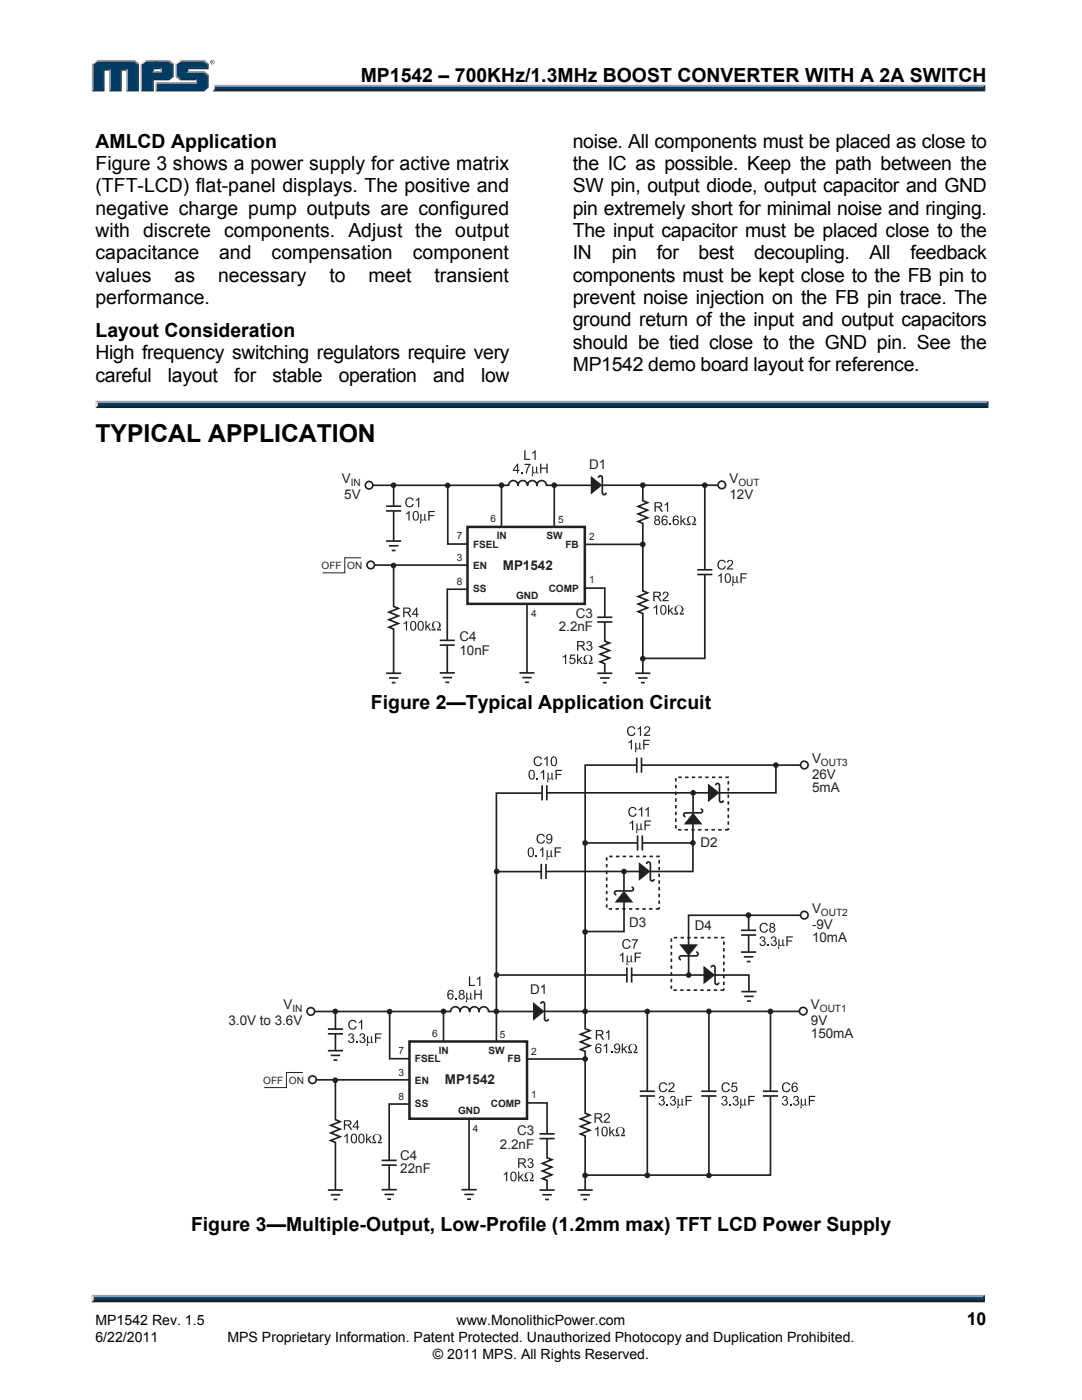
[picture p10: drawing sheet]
<svg xmlns="http://www.w3.org/2000/svg" width="216mm" height="279mm" viewBox="0 0 216 279" stroke-linecap="round" stroke-linejoin="round" font-family="sans-serif">
<path d="M42.7 16.9h153.9l-.4 .7h-153.4z" fill="#94a0b9"/>
<path d="M42.8 17.6h153.4l.4 .6h-154.3l.4-.2z" fill="#231f20"/>
<path d="M196.2 17.3l.4-.4v1.3l-.4-.4z" fill="#001339"/>
<path d="M42.9 17.3h153.3v.5h-153.4z" fill="#003b63"/>
<path d="M42.7 16.9l.2 .5a.79 .79 0 0 1-.6 .8h.1a1.24 1.24 0 0 0 .3-1.3z" fill="#dcddde"/>
<path d="M30.4 14.4l.3-.2h1.3l.3 .2z" fill="#94a0b9"/>
<g fill="#003b63">
<path d="M18.6 12.8l.8-.6h7.2l.8 .6v5.2h-2v-4.2h-1.4v4.2h-2v-4.2h-1.4v4.2h-2z"/>
<path d="M28.3 12.8l.8-.6h2.2v1.4h-.9v.8h1.9v-.8h-1.3v-1.4h2.6l.8 .6v2.3l-.8 .7h-3.2v2.2h-2.1z"/>
<path d="M31.3 16.6h8v-.8h-3.2l-.9-.7v-2.3l.9-.6h4.4l.9 .6v.8h-4.1v.8h3.2l.9 .7v2.2l-.9 .7h-9.2z"/>
</g>
<path d="M35.9 12.1h4.8" fill="none" stroke="#94a0b9" stroke-width=".27"/>
<path d="M35 12.7l.9-.7 .2 .2-.8 .6z" fill="#dcddde"/>
<path d="M35.1 12.7v2.6" fill="none" stroke="#94a0b9" stroke-width=".27"/>
<path d="M35 15.3l.3-.2 .8 .7-.2 .2z" fill="#547194"/>
<path d="M35.9 15.9h3.4" fill="none" stroke="#001339" stroke-width=".27"/>
<g fill="#94a0b9">
<path d="M31 16.4h8.1v-.4l.2-.2v.8h-8z"/>
<path d="M31 16.4l.3 .2v1.4l-.3 .2z"/>
</g>
<path d="M37.3 13.6h4.1v-.8l.2-.1v1.1h-4v.4l-.3 .2z" fill="#001339"/>
<path d="M37.3 14.3h3.4" fill="none" stroke="#94a0b9" stroke-width=".27"/>
<path d="M40.7 14.2l.9 .7-.2 .2-.9-.7z" fill="#547194"/>
<g fill="#001339">
<path d="M31 18.2l.3-.2h9.2l.9-.7v-2.2l.2-.2v2.5l-.9 .8z"/>
<path d="M30.4 15.8h3.2l.8-.7v-2.3l.2-.1v2.6l-.9 .7h-3v2.2h-2.6l.2-.2h2.1z"/>
</g>
<path d="M33.7 12l.9 .7-.2 .1-.8-.6z" fill="#547194"/>
<path d="M29 12.1h4.7" fill="none" stroke="#94a0b9" stroke-width=".27"/>
<path d="M28.1 12.7l.9-.7 .1 .2-.8 .6z" fill="#dcddde"/>
<path d="M28.2 12.7v5.5" fill="none" stroke="#94a0b9" stroke-width=".27"/>
<path d="M32 13.8l.3-.2v.8l-.3-.2z" fill="#94a0b9"/>
<g fill="#001339">
<path d="M30.4 13.6h1.9l-.3 .2h-1.3v.4l-.3 .2z"/>
<path d="M27.4 12.8l.3-.1v5.5h-2.5l.2-.2h2z"/>
</g>
<path d="M26.8 12l.9 .7-.3 .1-.8-.6z" fill="#547194"/>
<path d="M19.2 12.1h7.6" fill="none" stroke="#94a0b9" stroke-width=".27"/>
<path d="M18.3 12.7l.9-.7 .2 .2-.8 .6z" fill="#dcddde"/>
<path d="M18.5 12.7v5.5" fill="none" stroke="#94a0b9" stroke-width=".27"/>
<path d="M20.6 13.8h1.4l-.2 .3h-.9v4.1h-2.6l.3-.2h2z" fill="#001339"/>
<path d="M21.9 13.8v4.4" fill="none" stroke="#94a0b9" stroke-width=".27"/>
<path d="M24 13.8h1.4l-.2 .3h-.9v4.1h-2.5l.2-.2h2z" fill="#001339"/>
<path d="M25.3 13.8v4.4" fill="none" stroke="#94a0b9" stroke-width=".27"/>
<path d="M40.7 12l.9 .7-.2 .1-.9-.6z" fill="#547194"/>
<g fill="#231f20">
<path d="M18.7 259.2h177.4l.4 .7h-178.3z"/>
<path d="M41.9 12.4a.45 .45 0 0 1 .9 0 .45 .45 0 0 1-.9 0zM42 12.4a.37 .37 0 0 0 .7 0 .37 .37 0 0 0-.7 0zM42.2 12.2h.3l.1 .5-.3-.3-.1 .3zM42.3 12.2v.2h.1z"/>
</g>
<path d="M18.3 258.4h178.2l-.4 .8h-177.4z" fill="#94a0b9"/>
<path d="M196.5 258.4v1.5l-.4-.4v-.6z" fill="#001339"/>
<path d="M18.7 258.9h177.4v.6h-177.4z" fill="#003b63"/>
<path d="M18.2 258.4l.5 .5v.5l-.5 .5z" fill="#dcddde"/>
<path d="M19.5 80.7h177.3l.4 .7h-178.1z" fill="#231f20"/>
<path d="M19.1 80h178.1l-.4 .7h-177.3z" fill="#94a0b9"/>
<path d="M197.2 80v1.4l-.4-.4v-.6z" fill="#001339"/>
<path d="M19.5 80.4h177.3v.6h-177.3z" fill="#003b63"/>
<path d="M19 80l.5 .4v.6l-.5 .4z" fill="#dcddde"/>
<g fill="#231f20" stroke="#231f20" stroke-width=".33">
<path d="M87.7 134.3h3.1z"/>
<path d="M87.7 127.8h3.1z"/>
</g>
<path d="M74.4 96.9h27.1a.95 .95 0 0 1 .9-1 .95 .95 0 0 1 1 1 .94 .94 0 0 1 .9-1 .94 .94 0 0 1 1 1 .94 .94 0 0 1 .9-1 .94 .94 0 0 1 .9 1 .94 .94 0 0 1 1-1 .94 .94 0 0 1 .9 1h9.1M93.3 117.6h-4.1v10.2M87.7 128.7h3.1M88.3 135.2h1.9M88.9 136.2h.7M89.2 128.7v5.6" fill="none" stroke="#231f20" stroke-width=".33"/>
<g fill="#231f20">
<circle cx="100.1" cy="96.8" r=".56"/>
<circle cx="78.5" cy="96.8" r=".56"/>
<circle cx="78.5" cy="112.9" r=".56"/>
<circle cx="110.6" cy="96.8" r=".56"/>
<circle cx="128.3" cy="96.8" r=".56"/>
<circle cx="140.6" cy="96.8" r=".56"/>
<circle cx="128.3" cy="131.4" r=".56"/>
<circle cx="128.3" cy="108.6" r=".56"/>
</g>
<g fill="#231f20" stroke="#231f20" stroke-width=".33">
<path d="M126.8 134.4h3z"/>
<path d="M77 101h3.1z"/>
<path d="M77 108h3.1z"/>
<path d="M139.1 113.7h3z"/>
<path d="M110.6 96.8v8.4z"/>
<path d="M118 95.3l1.9 1.5-1.9 1.5z"/>
<path d="M103.6 134.3h3.1z"/>
</g>
<g fill="none" stroke="#231f20" stroke-width=".33">
<path d="M78.5 96.8v4.2M100.1 96.8v8.4M119.4 95.3a.38 .38 0 0 1 .4-.3 .38 .38 0 0 1 .4 .3v3a.38 .38 0 0 0 .4 .4 .38 .38 0 0 0 .3-.4M120.2 96.8h23.1M128.3 96.8v3.1l.9 .4-1.9 .8 1.9 .7-1.9 .8 1.9 .7-1.9 .8 1 .3v13.5l.9 .4-1.9 .8 1.9 .7-1.9 .8 1.9 .7-1.9 .8 1 .3v12M140.6 96.8v16.9M74.6 112.8h18.7M77 102h3.1M77.6 108.9h1.9M78.2 109.9h.7M78.5 102v6M116.8 108.6h11.4"/>
<path d="M139.1 114.7h3M140.6 114.7v16.7h-12.3M104.2 135.2h1.9M104.8 136.2h.7M105.2 120.4v13.9M127.3 135.3h1.9M127.9 136.2h.7"/>
<circle cx="73.6" cy="96.8" r=".75"/>
<circle cx="144" cy="96.8" r=".75"/>
<circle cx="74" cy="112.8" r=".75"/>
</g>
<path d="M93.3 105.2h23.4v15.3h-23.4z" fill="none" stroke="#231f20" stroke-width=".5"/>
<path d="M72.1 111.3h-3.3v3h-4.4" fill="none" stroke="#231f20" stroke-width=".2"/>
<circle cx="89.3" cy="96.9" r=".56" fill="#231f20"/>
<path d="M89.3 96.9v11.7h4M116.5 117.4h4.2v5.8M119.2 124.1h3M119.7 135.3h1.9M120.3 136.2h.8M120.7 124.2v3.7l.9 .4-1.9 .8 1.9 .7-1.9 .8 1.9 .7-1.9 .8 1 .4v1.9" fill="none" stroke="#231f20" stroke-width=".33"/>
<g fill="#231f20" stroke="#231f20" stroke-width=".33">
<path d="M119.2 134.4h3z"/>
<path d="M119.2 123.2h3z"/>
</g>
<g fill="#231f20">
<path d="M104.6 89.9h.3v1.7h.9v.2h-1.2z"/>
<path d="M106.2 90.3l.7-.4v1.9h-.2v-1.5l-.5 .3z"/>
<path d="M104 94.2h.3v.3h-.3z"/>
<path d="M104.7 92.6h1.2l-.6 1.1-.1 .8h-.3l.1-.6 .6-1.1h-.9z"/>
<path d="M106.2 93.1h.2v.9l.1 .3 .5-.2v-1h.2v1.1l.1 .2 .2-.2-.3 .3-.2-.3-.3 .3-.4-.1 .1 .4-.2 .3-.1-.3z"/>
<path d="M107.8 92.5h.2v.8h1v-.8h.3v2h-.3v-.9h-1v.9h-.2z"/>
<path d="M103.2 92.5h.2v1.3h.3v.2h-.3v.5h-.2v-.5h-.9v-.2zM103.2 92.9l-.6 .9h.6z"/>
</g>
<path d="M77 134.4h3.1z" fill="#231f20" stroke="#231f20" stroke-width=".33"/>
<path d="M78.5 112.9v8.1l1 .4-1.9 .8 1.9 .7-1.9 .8 1.9 .7-1.9 .8 .9 .3v8.9M77.6 135.3h1.9M78.2 136.2h.7" fill="none" stroke="#231f20" stroke-width=".33"/>
<g fill="#231f20">
<path d="M143.5 111.9a.83 .83 0 0 1 1.3 .4h-.2a.64 .64 0 0 0-.9-.3 .64 .64 0 0 0-.3 .9 .58 .58 0 0 0 .6 .6 .58 .58 0 0 0 .6-.5h.2a.92 .92 0 0 1-1.3 .5 .92 .92 0 0 1-.2-1.3z"/>
<path d="M145.3 111.9a.63 .63 0 0 1 .9 .1 .63 .63 0 0 1-.3 .9l-.6 .5h1v.3h-1.3l.2-.5a1.17 1.17 0 0 0 .7-1.2h-.4l-.2 .3h-.2z"/>
<path d="M143.3 114.9l.7-.5v1.9h-.2v-1.5l-.5 .3z"/>
<path d="M146.1 115h.3v.9l.1 .3 .4-.2v-1h.3v1.1l.1 .1 .2-.1-.4 .3-.2-.3-.3 .2-.4-.1 .1 .5-.1 .2-.1-.2z"/>
<path d="M147.7 114.4h1.3v.2h-1v.6h.9v.3h-.9v.8h-.3z"/>
<path d="M81.2 99.5a.83 .83 0 0 1 1.3 .3l-.2 .1a.64 .64 0 0 0-.9-.3 .64 .64 0 0 0-.3 .9 .58 .58 0 0 0 .6 .5 .58 .58 0 0 0 .6-.5l.3 .1a.92 .92 0 0 1-1.4 .5 .92 .92 0 0 1-.2-1.4z"/>
<path d="M83 99.8l.7-.5v1.9h-.3v-1.5l-.4 .3z"/>
<path d="M81 102.4l.7-.4v1.9h-.2v-1.5l-.5 .3z"/>
<path d="M83.9 102.6h.2v.8l.1 .3 .5-.2v-.9h.2v1.1l.1 .1 .2-.2-.3 .3-.2-.2-.3 .2-.4-.1v.4l-.1 .3-.1-.3z"/>
<path d="M85.5 102h1.3v.2h-1.1v.6h.9v.2h-.9v.9h-.2z"/>
<path d="M132.6 100.7l.7-.5v1.9h-.2v-1.5l-.5 .3z"/>
<path d="M133.6 104.5h.3v.3h-.3z"/>
<path d="M135.8 102.9h.2v1.1l.6-.6h.3l-.6 .5 .6 .9h-.3l-.4-.7-.2 .1v.6h-.2z"/>
<path d="M137.3 103.2a.83 .83 0 0 1 1.2-.1 .83 .83 0 0 1 0 1.3l-.2 .1h.4l.2-.1v.4h-.8l.1-.4a.64 .64 0 0 0 .3-1 .64 .64 0 0 0-1.1 0v.5l.4 .5v.4h-.8v-.4l.2 .1h.5a.83 .83 0 0 1-.4-1.3z"/>
<path d="M117.2 128.1a.51 .51 0 0 1 .8-.1 .51 .51 0 0 1-.1 .8 .59 .59 0 0 1 0 1 .59 .59 0 0 1-.9-.5h.2a.38 .38 0 0 0 .5 .4 .38 .38 0 0 0 .3-.5 .38 .38 0 0 0-.6-.3l.1-.2a.33 .33 0 0 0 .4-.2 .33 .33 0 0 0-.3-.4 .33 .33 0 0 0-.4 .4l-.2-.1z"/>
<path d="M112.3 131.1l.7-.5v1.9h-.3v-1.5l-.4 .3z"/>
<path d="M113.8 130.6h1v.2h-.8l-.1 .6a.63 .63 0 0 1 .9 .3 .63 .63 0 0 1-.4 .8 .63 .63 0 0 1-.8-.5h.2a.42 .42 0 0 0 .6 .2 .42 .42 0 0 0 .1-.6 .42 .42 0 0 0-.6 0h-.3z"/>
<path d="M115.1 130.6h.3v1.1l.5-.6h.3l-.5 .5 .6 .9h-.3l-.5-.7-.1 .2v.5h-.3z"/>
<path d="M116.6 130.9a.83 .83 0 0 1 1.3 0 .83 .83 0 0 1-.1 1.2l-.2 .1h.4l.3-.1v.4h-.8v-.4a.64 .64 0 0 0 .3-1 .64 .64 0 0 0-1 0v.5l.3 .5 .1 .4h-.8v-.4l.2 .1h.4a.83 .83 0 0 1-.4-1.3z"/>
<path d="M80.5 124.4l.7-.5v1.9h-.2v-1.5l-.5 .3z"/>
<path d="M84.9 123.9h.2v1.1l.6-.6h.3l-.6 .6 .6 .8h-.3l-.4-.7-.2 .2v.5h-.2z"/>
<path d="M86.4 124.3a.83 .83 0 0 1 1.2-.1 .83 .83 0 0 1-.1 1.2l-.1 .2h.4l.2-.2v.4h-.8l.1-.4a.64 .64 0 0 0 .3-1 .64 .64 0 0 0-1.1 0v.5l.4 .5v.4h-.8v-.4l.2 .2h.5a.83 .83 0 0 1-.4-1.3z"/>
<path d="M132.4 118.2a.63 .63 0 0 1 .9 .2 .63 .63 0 0 1-.3 .9l-.5 .5h.9v.2h-1.3l.2-.4a1.17 1.17 0 0 0 .8-1.2l-.4-.1-.3 .4-.2-.1z"/>
<path d="M130.4 121.2l.7-.5v2h-.2v-1.5l-.5 .3z"/>
<path d="M133.3 120.7h.2v1.1l.6-.5h.3l-.5 .5 .5 .9h-.2l-.5-.8-.2 .2v.6h-.2z"/>
<path d="M134.8 121.1a.83 .83 0 0 1 1.2-.1 .83 .83 0 0 1 0 1.3l-.2 .1h.4l.2-.2v.5h-.8l.1-.4a.64 .64 0 0 0 .3-1 .64 .64 0 0 0-1 0l-.1 .5 .4 .5v.4h-.8v-.5l.3 .2h.4a.83 .83 0 0 1-.4-1.3z"/>
<path d="M144.9 114.5a.76 .76 0 0 1 .9 .2 .76 .76 0 0 1 .1 .9 .67 .67 0 0 1-.8 .7 .67 .67 0 0 1-.5-.9l.1-.6zM145 114.7a1.05 1.05 0 0 0 .2 1.5 .98 .98 0 0 0 0-1.6z"/>
<path d="M82.6 102.1a.76 .76 0 0 1 .9 .2 .76 .76 0 0 1 .1 .9 .67 .67 0 0 1-.8 .7 .67 .67 0 0 1-.5-1l.1-.5zM82.7 102.3a1.05 1.05 0 0 0 .3 1.4 .98 .98 0 0 0 0-1.5z"/>
<path d="M130.6 100.2h.9a.53 .53 0 0 1 .6 .5 .53 .53 0 0 1-.5 .6l.7 .8h-.3l-.5-.7-.3-.1h-.3v.8h-.3zM130.9 100.4v.7h.5a.33 .33 0 0 0 .5-.3 .33 .33 0 0 0-.4-.4z"/>
<path d="M130.7 103a.51 .51 0 0 1 .8 0 .51 .51 0 0 1-.1 .8 .57 .57 0 0 1 .2 .8 .57 .57 0 0 1-.9 0 .57 .57 0 0 1 .2-.8l-.3-.3zM130.7 104.2a.4 .4 0 0 0 .8 0 .4 .4 0 0 0-.8 0zM130.8 103.4a.31 .31 0 0 0 .6 0 .31 .31 0 0 0-.6 0z"/>
<path d="M132.2 103.1l.3-.2h.4l.3 .5h-.2a.4 .4 0 0 0-.5-.3 .4 .4 0 0 0-.3 .5v.2a.61 .61 0 0 1 .9 .1 .61 .61 0 0 1-.2 .9 .61 .61 0 0 1-.8-.4l-.1-.8zM132.2 104.2a.45 .45 0 0 0 .9 0 .45 .45 0 0 0-.9 0z"/>
<path d="M134.4 103.1l.3-.2h.4l.3 .5h-.2a.4 .4 0 0 0-.5-.3 .4 .4 0 0 0-.2 .5l-.1 .2a.61 .61 0 0 1 1 .1 .61 .61 0 0 1-.3 .9 .61 .61 0 0 1-.8-.4l-.1-.8zM134.5 104.2a.42 .42 0 0 0 .8 0 .42 .42 0 0 0-.8 0z"/>
<path d="M115.1 127.9h.9a.53 .53 0 0 1 .7 .5 .53 .53 0 0 1-.6 .6l.7 .8h-.3l-.5-.7-.3-.1h-.3v.8h-.3zM115.4 128.1v.7h.5a.33 .33 0 0 0 .5-.3 .33 .33 0 0 0-.4-.4z"/>
<path d="M80.4 121.2h.9a.53 .53 0 0 1 .7 .5 .53 .53 0 0 1-.6 .6l.7 .9h-.3l-.5-.8-.3-.1h-.3v.9h-.3zM80.7 121.5v.6h.5a.33 .33 0 0 0 .5-.3 .33 .33 0 0 0-.4-.3z"/>
<path d="M83.1 121.2h.2v1.3h.2v.2h-.2v.5h-.3v-.5h-.8v-.2zM83 121.6l-.6 .9h.6z"/>
<path d="M82.1 124a.76 .76 0 0 1 .9 .2 .76 .76 0 0 1 .1 .9 .67 .67 0 0 1-.8 .8 .67 .67 0 0 1-.5-1l.1-.6zM82.2 124.2a1.05 1.05 0 0 0 .3 1.5 .98 .98 0 0 0 0-1.6z"/>
<path d="M83.6 124a.76 .76 0 0 1 .9 .2 .76 .76 0 0 1 .1 .9 .67 .67 0 0 1-.8 .8 .67 .67 0 0 1-.5-1l.1-.6zM83.7 124.2a1.05 1.05 0 0 0 .2 1.5 .98 .98 0 0 0 0-1.6z"/>
<path d="M130.4 118.1h.8a.53 .53 0 0 1 .7 .4 .53 .53 0 0 1-.6 .6l.7 .9h-.3l-.5-.7-.3-.2h-.3v.9h-.2zM130.6 118.3v.6h.5a.33 .33 0 0 0 .5-.3 .33 .33 0 0 0-.4-.3z"/>
<path d="M132 120.9a.76 .76 0 0 1 .9 .1 .76 .76 0 0 1 .1 .9 .67 .67 0 0 1-.8 .8 .67 .67 0 0 1-.5-1l.1-.5zM132.1 121.1a1.05 1.05 0 0 0 .3 1.4 .98 .98 0 0 0 0-1.6z"/>
</g>
<g fill="#231f20" stroke="#231f20" stroke-width=".34">
<path d="M76.1 237.4h3.1z"/>
<path d="M76.1 231.6h3.1z"/>
</g>
<path d="M62.8 201.9h27.1a.95 .95 0 0 1 1-1 .95 .95 0 0 1 .9 1 .95 .95 0 0 1 1-1 .95 .95 0 0 1 .9 1 .95 .95 0 0 1 .9-1 .95 .95 0 0 1 1 1 .95 .95 0 0 1 .9-1 .95 .95 0 0 1 1 1h9.1M76.1 232.5h3.1M76.7 238.4h1.9M77.3 239.3h.7M77.7 232.5v4.9M81.7 220.3h-4v11.3" fill="none" stroke="#231f20" stroke-width=".34"/>
<g fill="#231f20">
<circle cx="88.5" cy="201.8" r=".57"/>
<circle cx="66.9" cy="201.8" r=".57"/>
<circle cx="66.9" cy="215.6" r=".57"/>
<circle cx="99.1" cy="201.8" r=".57"/>
<circle cx="137.4" cy="194.6" r=".57"/>
<circle cx="99.1" cy="194.6" r=".57"/>
<circle cx="116.8" cy="201.8" r=".57"/>
<circle cx="129.2" cy="201.8" r=".57"/>
<circle cx="116.8" cy="234.6" r=".57"/>
<circle cx="116.8" cy="211.3" r=".57"/>
</g>
<g fill="#231f20" stroke="#231f20" stroke-width=".34">
<path d="M115.3 237.5h3z"/>
<path d="M147.9 197.9h3.1z"/>
<path d="M65.4 205.4h3z"/>
<path d="M65.4 209.7h3z"/>
<path d="M125.1 193.1v3z"/>
<path d="M127.7 217.8h3z"/>
<path d="M106.5 200.3l1.9 1.5-1.9 1.6z"/>
<path d="M140.5 193.1l1.9 1.5-1.9 1.5z"/>
<path d="M135.9 188.6h3l-1.5 1.9z"/>
<path d="M92.1 237.4h3z"/>
</g>
<g fill="none" stroke="#231f20" stroke-width=".34">
<path d="M108.1 158.3h-9v49.6M127 152.7h-10.2v52.6l.9 .4-1.9 .7 1.9 .8-1.9 .7 1.9 .8-1.9 .7 1 .4v12.4l.9 .4-1.9 .7 1.9 .8-1.9 .7 1.9 .8-1.9 .7 1 .4v10.8M99.1 174h8.9M99.1 194.6h26M126 193.1v3M126.1 194.6h14.5M137.4 190.8v3.8M138.9 190a.38 .38 0 0 1 .4 .4 .38 .38 0 0 1-.4 .4h-3a.38 .38 0 0 0-.4 .3 .38 .38 0 0 0 .4 .4M141.9 193.1a.38 .38 0 0 1 .4-.4 .38 .38 0 0 1 .4 .4v3a.38 .38 0 0 0 .4 .4 .38 .38 0 0 0 .3-.4M142.7 194.6h6.7v3.4M148.5 198.8h1.9M149.1 199.8h.7"/>
<path d="M159.8 182.7h-22.4v6M63 215.5h18.7M65.4 206.3h3M66 210.6h1.9M66.6 211.6h.7M66.9 201.8v3.6M66.9 206.4v3.3M88.5 201.8v6.1M105.3 211.4h11.4M107.9 200.3a.38 .38 0 0 1 .4-.3 .38 .38 0 0 1 .4 .3v3.1a.38 .38 0 0 0 .3 .3 .38 .38 0 0 0 .4-.3M108.7 201.8h50.8M127.7 218.7h3"/>
<path d="M129.2 201.8v16M129.2 218.8v15.7M92.7 238.4h1.8M93.2 239.3h.8M93.6 223.2v14.2M115.8 238.4h1.9M116.4 239.4h.7"/>
<circle cx="160.5" cy="182.6" r=".75"/>
<circle cx="62" cy="201.8" r=".75"/>
<circle cx="62.4" cy="215.5" r=".75"/>
<circle cx="160.3" cy="201.8" r=".75"/>
</g>
<path d="M81.7 207.9h23.5v15.4h-23.5z" fill="none" stroke="#231f20" stroke-width=".5"/>
<path d="M60.4 214h-3.2v3.1h-4.5" fill="none" stroke="#231f20" stroke-width=".2"/>
<circle cx="77.7" cy="201.9" r=".57" fill="#231f20"/>
<path d="M77.8 201.9v9.4h3.9M105 220.1h4.2v6.2M107.7 227.2h3M108.2 238.4h1.9M108.8 239.4h.7M109.2 227.3v3.8l.9 .3-1.9 .8 1.9 .7-1.9 .8 1.9 .7-1.9 .8 1 .4v1.9" fill="none" stroke="#231f20" stroke-width=".34"/>
<g fill="#231f20" stroke="#231f20" stroke-width=".34">
<path d="M107.7 237.5h3z"/>
<path d="M107.7 226.3h3z"/>
</g>
<g fill="#231f20">
<path d="M93.6 194.9h.2v1.7h1v.2h-1.2z"/>
<path d="M95.1 195.3l.8-.4v1.9h-.3v-1.5l-.5 .3z"/>
<path d="M90.9 199.2h.2v.3h-.2z"/>
<path d="M93 198.1h.3v.9l.1 .3 .4-.2v-1h.2l.1 1.2 .1 .1 .2-.2-.4 .3-.2-.3-.3 .3-.4-.1 .1 .4-.1 .3-.1-.3z"/>
<path d="M94.6 197.5h.3v.8h1v-.8h.2v2h-.2v-.9h-1v.9h-.3z"/>
<path d="M89.4 197.8l.3-.2h.4l.4 .4h-.3a.4 .4 0 0 0-.5-.2 .4 .4 0 0 0-.2 .5v.2a.61 .61 0 0 1 .9 0 .61 .61 0 0 1-.2 1 .61 .61 0 0 1-.9-.4v-.9zM89.5 198.9a.42 .42 0 0 0 .8 0 .42 .42 0 0 0-.8 0z"/>
<path d="M91.7 197.7a.51 .51 0 0 1 .8-.1 .51 .51 0 0 1-.1 .8 .57 .57 0 0 1 .2 .9 .57 .57 0 0 1-.9 0 .57 .57 0 0 1 .2-.9l-.3-.2zM91.7 198.9a.4 .4 0 0 0 .8 0 .4 .4 0 0 0-.8 0zM91.8 198a.31 .31 0 0 0 .6 0 .31 .31 0 0 0-.6 0z"/>
<circle cx="141.4" cy="201.8" r=".57"/>
<circle cx="129.2" cy="234.6" r=".57"/>
</g>
<path d="M139.9 217.8h3.1z" fill="#231f20" stroke="#231f20" stroke-width=".34"/>
<path d="M139.9 218.7h3.1M141.5 201.8v16M141.5 218.8v15.7" fill="none" stroke="#231f20" stroke-width=".34"/>
<g fill="#231f20">
<circle cx="153.7" cy="201.8" r=".57"/>
<circle cx="141.5" cy="234.6" r=".57"/>
</g>
<path d="M152.2 217.8h3z" fill="#231f20" stroke="#231f20" stroke-width=".34"/>
<path d="M152.2 218.7h3M153.7 218.8v15.7h-36.9M153.7 201.8v16" fill="none" stroke="#231f20" stroke-width=".34"/>
<circle cx="149.3" cy="182.6" r=".57" fill="#231f20"/>
<g fill="#231f20" stroke="#231f20" stroke-width=".34">
<path d="M147.9 185.7h3z"/>
<path d="M147.9 190h3z"/>
</g>
<path d="M147.9 186.6h3M148.4 191h1.9M149 191.9h.8M149.4 182.6v3.1M149.4 186.7v3.3" fill="none" stroke="#231f20" stroke-width=".34"/>
<g fill="#231f20">
<path d="M151.9 184.4a.84 .84 0 0 1 1.3 .3l-.2 .1a.64 .64 0 0 0-.9-.3 .64 .64 0 0 0-.3 .9 .58 .58 0 0 0 .6 .5 .58 .58 0 0 0 .6-.5l.3 .1a.92 .92 0 0 1-1.4 .5 .92 .92 0 0 1-.2-1.4z"/>
<path d="M151.8 187a.51 .51 0 0 1 .7 0 .51 .51 0 0 1-.1 .7 .59 .59 0 0 1 0 1.1 .59 .59 0 0 1-.9-.5h.3a.38 .38 0 0 0 .4 .3 .38 .38 0 0 0 .3-.5 .38 .38 0 0 0-.5-.2v-.2a.33 .33 0 0 0 .5-.3 .33 .33 0 0 0-.4-.4 .33 .33 0 0 0-.3 .4h-.2z"/>
<path d="M153.2 188.5h.2v.3h-.2z"/>
<path d="M154 187a.51 .51 0 0 1 .8 0 .51 .51 0 0 1-.1 .7 .59 .59 0 0 1 0 1.1 .59 .59 0 0 1-.9-.5h.2a.38 .38 0 0 0 .5 .3 .38 .38 0 0 0 .3-.5 .38 .38 0 0 0-.6-.2l.1-.2a.33 .33 0 0 0 .4-.3 .33 .33 0 0 0-.3-.4 .33 .33 0 0 0-.4 .4h-.2z"/>
<path d="M155.3 187.4h.2v.9l.2 .3 .4-.2v-1h.2v1.2l.2 .1 .2-.2-.4 .3-.2-.2-.3 .2-.4-.1 .1 .4-.1 .3-.2-.3z"/>
<path d="M156.9 186.9h1.3v.2h-1v.6h.9v.2h-.9v.9h-.3z"/>
<path d="M124.5 187.6a.84 .84 0 0 1 1.3 .4h-.2a.64 .64 0 0 0-.9-.3 .64 .64 0 0 0-.3 .9 .58 .58 0 0 0 .6 .6 .58 .58 0 0 0 .6-.5h.2a.92 .92 0 0 1-1.3 .5 .92 .92 0 0 1-.2-1.3z"/>
<path d="M126.1 187.5h1.2l-.5 1.1-.2 .7h-.3l.1-.5 .6-1.1h-.9z"/>
<path d="M123.7 190.6l.7-.5v1.9h-.2v-1.5l-.5 .3z"/>
<path d="M125 190.7h.3v.9l.1 .3 .4-.2v-1h.3v1.1l.1 .1 .2-.1-.4 .3-.2-.3-.3 .3-.4-.2 .1 .5-.1 .2-.1-.2z"/>
<path d="M126.6 190.1h1.3v.2h-1v.6h.9v.3h-.9v.8h-.3z"/>
<path d="M125.4 145.1a.84 .84 0 0 1 1.4 .4h-.3a.64 .64 0 0 0-.9-.3 .64 .64 0 0 0-.2 .9 .58 .58 0 0 0 .5 .6 .58 .58 0 0 0 .6-.5l.3 .1a.92 .92 0 0 1-1.3 .5 .92 .92 0 0 1-.3-1.4z"/>
<path d="M127.2 145.4l.7-.5v2h-.2v-1.5l-.5 .3z"/>
<path d="M128.7 145.1a.63 .63 0 0 1 1 .1 .63 .63 0 0 1-.4 .9l-.5 .5h1v.3h-1.3l.2-.4a1.17 1.17 0 0 0 .7-1.3h-.4l-.2 .3h-.3z"/>
<path d="M125.4 148.1l.7-.5v2h-.2v-1.5l-.5 .2z"/>
<path d="M126.8 148.2h.2v.9l.1 .3 .4-.2v-1h.3v1.1l.1 .2 .2-.2-.3 .3-.3-.3-.3 .3-.4-.1 .1 .4-.1 .3-.1-.3z"/>
<path d="M128.3 147.6h1.3v.3h-1v.6h.9v.2h-.9v.9h-.3z"/>
<path d="M106.8 151.1a.84 .84 0 0 1 1.3 .4h-.2a.64 .64 0 0 0-.9-.3 .64 .64 0 0 0-.2 .9 .58 .58 0 0 0 .5 .6 .58 .58 0 0 0 .6-.5l.3 .1a.92 .92 0 0 1-1.3 .5 .92 .92 0 0 1-.3-1.4z"/>
<path d="M108.6 151.4l.7-.4v1.9h-.3v-1.5l-.4 .3z"/>
<path d="M107.1 155.3h.2v.3h-.2z"/>
<path d="M107.9 154.1l.7-.5v2h-.2v-1.5l-.5 .2z"/>
<path d="M109.2 154.2h.3v.9l.1 .3 .4-.2v-1h.3v1.2l.1 .1 .2-.2-.4 .3-.2-.3-.3 .3-.4-.1 .1 .4-.1 .3-.1-.3z"/>
<path d="M110.8 153.6h1.3v.3h-1v.6h.9v.2h-.9v.9h-.3z"/>
<path d="M153.7 184.3a.51 .51 0 0 1 .8 0 .51 .51 0 0 1-.1 .8 .57 .57 0 0 1 .1 .8 .57 .57 0 0 1-.8 0 .57 .57 0 0 1 .1-.8l-.2-.3zM153.7 185.6a.4 .4 0 0 0 .8 0 .4 .4 0 0 0-.8 0zM153.8 184.7a.31 .31 0 0 0 .6 0 .31 .31 0 0 0-.6 0z"/>
<path d="M110.2 151.1a.77 .77 0 0 1 .8 .2 .77 .77 0 0 1 .1 .8 .67 .67 0 0 1-.7 .8 .67 .67 0 0 1-.5-1l.1-.5zM110.2 151.3a1.06 1.06 0 0 0 .3 1.4 .98 .98 0 0 0 0-1.6z"/>
<path d="M105.7 153.7a.77 .77 0 0 1 .9 .2 .77 .77 0 0 1 .1 .9 .67 .67 0 0 1-.8 .8 .67 .67 0 0 1-.4-1v-.5zM105.8 154a1.06 1.06 0 0 0 .3 1.4 .98 .98 0 0 0 0-1.6z"/>
</g>
<path d="M65.4 237.5h3z" fill="#231f20" stroke="#231f20" stroke-width=".34"/>
<path d="M66.9 215.6v7.9l1 .3-1.9 .8 1.9 .7-1.9 .8 1.9 .8-1.9 .7 .9 .4v9.5M66 238.4h1.9M66.6 239.4h.7" fill="none" stroke="#231f20" stroke-width=".34"/>
<path d="M134 187.1h10.4v10.5h-10.4z" fill="none" stroke="#231f20" stroke-width=".34" stroke-dasharray=".7" stroke-linecap="butt"/>
<g fill="#231f20">
<circle cx="138.3" cy="158.2" r=".57"/>
<circle cx="154.8" cy="152.7" r=".57"/>
<circle cx="99.1" cy="173.9" r=".57"/>
<circle cx="116.8" cy="186" r=".57"/>
<circle cx="116.8" cy="168.2" r=".57"/>
<circle cx="138.3" cy="168.2" r=".57"/>
</g>
<path d="M108.2 156.7v3z" fill="#231f20" stroke="#231f20" stroke-width=".34"/>
<path d="M109.1 156.7v3M109.2 158.2h32.3M128 152.7h31.9M154.8 152.7v5.5h-11.2" fill="none" stroke="#231f20" stroke-width=".34"/>
<g fill="#231f20">
<path d="M107.4 166.6a.84 .84 0 0 1 1.3 .4h-.2a.64 .64 0 0 0-.9-.3 .64 .64 0 0 0-.3 .9 .58 .58 0 0 0 .6 .6 .58 .58 0 0 0 .6-.5h.3a.92 .92 0 0 1-1.4 .5 .92 .92 0 0 1-.2-1.3z"/>
<path d="M106.9 170.8h.3v.2h-.3z"/>
<path d="M107.7 169.6l.7-.5v1.9h-.2v-1.5l-.5 .3z"/>
<path d="M109.1 169.7h.2v.9l.1 .3 .5-.2v-1h.2v1.1l.1 .1 .2-.1-.3 .3-.2-.3-.3 .3-.4-.2v.5l-.1 .2-.1-.2z"/>
<path d="M110.7 169.1h1.3v.2h-1.1v.6h.9v.3h-.9v.8h-.2z"/>
<path d="M125.7 161.2a.84 .84 0 0 1 1.3 .4l-.2 .1a.64 .64 0 0 0-.9-.4 .64 .64 0 0 0-.3 .9 .58 .58 0 0 0 .6 .6 .58 .58 0 0 0 .6-.5l.3 .1a.92 .92 0 0 1-1.4 .5 .92 .92 0 0 1-.2-1.4z"/>
<path d="M127.5 161.5l.7-.4v1.9h-.3v-1.5l-.4 .3z"/>
<path d="M128.7 161.5l.8-.4v1.9h-.3v-1.5l-.5 .3z"/>
<path d="M125.6 164.2l.7-.5v2h-.2v-1.5l-.5 .3z"/>
<path d="M127 164.3h.2v.9l.2 .3 .4-.2v-1h.2v1.2l.1 .1 .3-.2-.4 .3-.2-.2-.3 .2-.4-.1 .1 .4-.1 .3-.2-.3z"/>
<path d="M128.6 163.7h1.3v.3h-1v.6h.9v.2h-.9v.9h-.3z"/>
<path d="M109.1 166.6a.69 .69 0 0 1 .9 0 .69 .69 0 0 1 .2 .8 .68 .68 0 0 1-.3 .9 .68 .68 0 0 1-.9-.4h.2a.43 .43 0 0 0 .6 .2 .43 .43 0 0 0 .2-.6v-.1a.6 .6 0 0 1-.9 .1 .6 .6 0 0 1 0-.9zM109.1 167a.45 .45 0 0 0 .9 0 .45 .45 0 0 0-.9 0z"/>
<path d="M105.6 169.2a.77 .77 0 0 1 .8 .2 .77 .77 0 0 1 .1 .9 .67 .67 0 0 1-.7 .8 .67 .67 0 0 1-.5-1l.1-.6zM105.7 169.4a1.06 1.06 0 0 0 .2 1.5 .98 .98 0 0 0 0-1.6z"/>
</g>
<g fill="#231f20" stroke="#231f20" stroke-width=".34">
<path d="M108 172.4v3z"/>
<path d="M141.4 156.7l1.9 1.5-1.9 1.5z"/>
<path d="M138.3 162.5l1.5 1.9h-3z"/>
<path d="M128 151.2v3z"/>
</g>
<g fill="none" stroke="#231f20" stroke-width=".34">
<path d="M127.1 151.2v3M138.3 158.4v3.8M142.3 158.2h1.3M142.8 156.7a.38 .38 0 0 1 .4-.4 .38 .38 0 0 1 .4 .4v3a.38 .38 0 0 0 .4 .4 .38 .38 0 0 0 .3-.4M108.9 172.4v3M139.8 161.5a.38 .38 0 0 1 .4 .3 .38 .38 0 0 1-.4 .4h-3a.38 .38 0 0 0-.4 .4 .38 .38 0 0 0 .4 .4"/>
<circle cx="160.5" cy="152.7" r=".75"/>
</g>
<path d="M134.9 155.1h10.4v10.5h-10.4z" fill="none" stroke="#231f20" stroke-width=".34" stroke-dasharray=".7" stroke-linecap="butt"/>
<circle cx="124.5" cy="173.9" r=".57" fill="#231f20"/>
<path d="M109 173.9h18.7M116.9 168.2h10.2M124.5 173.9v3.9M124.5 179.9v6h-7.7M126 177a.38 .38 0 0 1 .4 .4 .38 .38 0 0 1-.4 .4h-3a.38 .38 0 0 0-.4 .4 .38 .38 0 0 0 .4 .4M128.2 168.2h10.1M128.2 166.7v3M129 172.4a.38 .38 0 0 1 .4-.4 .38 .38 0 0 1 .4 .4v3a.38 .38 0 0 0 .4 .4 .38 .38 0 0 0 .3-.4M138.3 163.9v10h-8.5" fill="none" stroke="#231f20" stroke-width=".34"/>
<g fill="#231f20" stroke="#231f20" stroke-width=".34">
<path d="M127.6 172.4l1.9 1.5-1.9 1.5z"/>
<path d="M127.2 166.7v3z"/>
<path d="M124.5 178.1l1.5 1.8h-3z"/>
</g>
<path d="M121.1 170.9h10.4v10.5h-10.4z" fill="none" stroke="#231f20" stroke-width=".34" stroke-dasharray=".7" stroke-linecap="butt"/>
<g fill="#231f20">
<path d="M131.8 216.2a.84 .84 0 0 1 1.3 .4h-.2a.64 .64 0 0 0-.9-.3 .64 .64 0 0 0-.3 .9 .58 .58 0 0 0 .6 .6 .58 .58 0 0 0 .6-.5h.2a.92 .92 0 0 1-1.3 .5 .92 .92 0 0 1-.2-1.4z"/>
<path d="M133.6 216.2a.63 .63 0 0 1 .9 .1 .63 .63 0 0 1-.3 .9l-.5 .5h.9v.2h-1.3l.2-.4a1.17 1.17 0 0 0 .8-1.2l-.5-.1-.2 .4h-.2z"/>
<path d="M131.6 218.8a.51 .51 0 0 1 .8 0 .51 .51 0 0 1-.1 .8 .59 .59 0 0 1 0 1 .59 .59 0 0 1-.9-.5h.3a.38 .38 0 0 0 .4 .3 .38 .38 0 0 0 .3-.4 .38 .38 0 0 0-.5-.3v-.2a.33 .33 0 0 0 .4-.3 .33 .33 0 0 0-.3-.3 .33 .33 0 0 0-.3 .3h-.2z"/>
<path d="M133 220.4h.3v.2h-.3z"/>
<path d="M133.9 218.8a.51 .51 0 0 1 .8 0 .51 .51 0 0 1-.1 .8 .59 .59 0 0 1 0 1 .59 .59 0 0 1-.9-.5h.2a.38 .38 0 0 0 .5 .3 .38 .38 0 0 0 .3-.4 .38 .38 0 0 0-.6-.3l.1-.2a.33 .33 0 0 0 .4-.3 .33 .33 0 0 0-.3-.3 .33 .33 0 0 0-.4 .3h-.2z"/>
<path d="M135.2 219.3h.2v.9l.2 .3 .4-.2v-1h.2v1.1l.1 .1 .3-.1-.4 .3-.2-.3-.3 .2-.4-.1 .1 .5-.1 .2-.2-.2z"/>
<path d="M136.8 218.7h1.3v.2h-1v.6h.9v.3h-.9v.8h-.3z"/>
<path d="M144.3 216.2a.84 .84 0 0 1 1.3 .4h-.2a.64 .64 0 0 0-.9-.3 .64 .64 0 0 0-.3 .9 .58 .58 0 0 0 .6 .6 .58 .58 0 0 0 .6-.5h.3a.92 .92 0 0 1-1.4 .5 .92 .92 0 0 1-.2-1.4z"/>
<path d="M146.1 216h1v.3h-.8l-.1 .5a.63 .63 0 0 1 .9 .3 .63 .63 0 0 1-.4 .9 .63 .63 0 0 1-.8-.6h.2a.42 .42 0 0 0 .6 .2 .42 .42 0 0 0 .1-.6 .42 .42 0 0 0-.6 0h-.3z"/>
<path d="M144.2 218.8a.51 .51 0 0 1 .7 0 .51 .51 0 0 1-.1 .8 .59 .59 0 0 1 0 1 .59 .59 0 0 1-.9-.5h.3a.38 .38 0 0 0 .4 .3 .38 .38 0 0 0 .3-.4 .38 .38 0 0 0-.5-.3v-.2a.33 .33 0 0 0 .5-.3 .33 .33 0 0 0-.4-.3 .33 .33 0 0 0-.3 .3h-.2z"/>
<path d="M145.6 220.4h.2v.2h-.2z"/>
<path d="M146.4 218.8a.51 .51 0 0 1 .8 0 .51 .51 0 0 1-.1 .8 .59 .59 0 0 1 0 1 .59 .59 0 0 1-.9-.5h.2a.38 .38 0 0 0 .5 .3 .38 .38 0 0 0 .3-.4 .38 .38 0 0 0-.6-.3l.1-.2a.33 .33 0 0 0 .4-.3 .33 .33 0 0 0-.3-.3 .33 .33 0 0 0-.4 .3h-.2z"/>
<path d="M147.7 219.3h.2v.9l.2 .3 .4-.2v-1h.2v1.1l.2 .1 .2-.1-.4 .3-.2-.3-.3 .2-.4-.1 .1 .5-.1 .2-.2-.2z"/>
<path d="M149.3 218.7h1.3v.2h-1v.6h.9v.3h-.9v.8h-.3z"/>
<path d="M156.3 216.2a.84 .84 0 0 1 1.4 .4h-.3a.64 .64 0 0 0-.8-.3 .64 .64 0 0 0-.3 .9 .58 .58 0 0 0 .6 .6 .58 .58 0 0 0 .6-.5h.2a.92 .92 0 0 1-1.3 .5 .92 .92 0 0 1-.3-1.4z"/>
<path d="M156.2 218.8a.51 .51 0 0 1 .8 0 .51 .51 0 0 1-.1 .8 .59 .59 0 0 1 0 1 .59 .59 0 0 1-.9-.5h.2a.38 .38 0 0 0 .5 .3 .38 .38 0 0 0 .3-.4 .38 .38 0 0 0-.5-.3v-.2a.33 .33 0 0 0 .4-.3 .33 .33 0 0 0-.3-.3 .33 .33 0 0 0-.3 .3h-.3z"/>
<path d="M157.6 220.4h.3v.2h-.3z"/>
<path d="M158.5 218.8a.51 .51 0 0 1 .7 0 .51 .51 0 0 1-.1 .8 .59 .59 0 0 1 0 1 .59 .59 0 0 1-.9-.5h.3a.38 .38 0 0 0 .4 .3 .38 .38 0 0 0 .3-.4 .38 .38 0 0 0-.5-.3v-.2a.33 .33 0 0 0 .5-.3 .33 .33 0 0 0-.4-.3 .33 .33 0 0 0-.3 .3h-.2z"/>
<path d="M159.8 219.3h.2v.9l.2 .3 .4-.2v-1h.2v1.1l.1 .1 .2-.1-.3 .3-.2-.3-.3 .2-.4-.1 .1 .5-.2 .2-.1-.2z"/>
<path d="M161.4 218.7h1.3v.2h-1.1v.6h.9v.3h-.9v.8h-.2z"/>
<path d="M69.8 203.7a.84 .84 0 0 1 1.3 .4h-.2a.64 .64 0 0 0-.9-.3 .64 .64 0 0 0-.2 .9 .58 .58 0 0 0 .5 .6 .58 .58 0 0 0 .6-.5l.3 .1a.92 .92 0 0 1-1.3 .5 .92 .92 0 0 1-.3-1.4z"/>
<path d="M71.6 204l.7-.5v2h-.3v-1.5l-.4 .2z"/>
<path d="M69.7 206.3a.51 .51 0 0 1 .8 0 .51 .51 0 0 1-.2 .8 .59 .59 0 0 1 .1 1 .59 .59 0 0 1-.9-.5h.2a.38 .38 0 0 0 .5 .4 .38 .38 0 0 0 .2-.5 .38 .38 0 0 0-.5-.3v-.2a.33 .33 0 0 0 .5-.2 .33 .33 0 0 0-.4-.4 .33 .33 0 0 0-.3 .4l-.2-.1z"/>
<path d="M71.1 207.9h.2v.2h-.2z"/>
<path d="M71.9 206.3a.51 .51 0 0 1 .8 0 .51 .51 0 0 1-.1 .8 .59 .59 0 0 1 0 1 .59 .59 0 0 1-.9-.5h.2a.38 .38 0 0 0 .5 .4 .38 .38 0 0 0 .3-.5 .38 .38 0 0 0-.5-.3v-.2a.33 .33 0 0 0 .4-.2 .33 .33 0 0 0-.3-.4 .33 .33 0 0 0-.3 .4l-.3-.1z"/>
<path d="M73.2 206.8h.3v.9l.1 .3 .4-.2v-1h.2l.1 1.1 .1 .2 .2-.2-.4 .3-.2-.3-.3 .3-.4-.1 .1 .4-.1 .2-.1-.2z"/>
<path d="M74.8 206.2h1.3v.2h-1v.6h.9v.3h-.9v.8h-.3z"/>
<path d="M120.9 206l.7-.4v1.9h-.2v-1.5l-.5 .3z"/>
<path d="M120.4 208.7l.8-.5v2h-.3v-1.5l-.5 .3z"/>
<path d="M121.9 209.9h.3v.3h-.3z"/>
<path d="M124.1 208.3h.2v1l.6-.5h.3l-.6 .5 .6 .9h-.3l-.4-.7-.2 .1v.6h-.2z"/>
<path d="M125.6 208.6a.85 .85 0 0 1 1.3 0 .85 .85 0 0 1-.3 1.3h.4l.2-.2v.5h-.8v-.4a.65 .65 0 0 0 .4-1 .65 .65 0 0 0-1.1 0v.5l.4 .5v.4h-.8v-.5l.2 .2h.5a.83 .83 0 0 1-.4-1.3z"/>
<path d="M105.4 231.3a.51 .51 0 0 1 .8 0 .51 .51 0 0 1-.1 .7 .59 .59 0 0 1 0 1.1 .59 .59 0 0 1-.9-.5l.3-.1a.38 .38 0 0 0 .4 .4 .38 .38 0 0 0 .3-.5 .38 .38 0 0 0-.5-.2v-.2a.33 .33 0 0 0 .4-.3 .33 .33 0 0 0-.3-.4 .33 .33 0 0 0-.3 .4l-.3-.1z"/>
<path d="M100.5 234.3l.7-.5v2h-.2v-1.5l-.5 .2z"/>
<path d="M103.4 233.8h.2v1.1l.6-.5h.3l-.6 .5 .6 .9h-.3l-.4-.8-.2 .2v.6h-.2z"/>
<path d="M104.9 234.2a.85 .85 0 0 1 1.3 0 .85 .85 0 0 1-.3 1.3h.4l.2-.2v.5h-.8l.1-.5a.65 .65 0 0 0 .3-.9 .65 .65 0 0 0-1-.1l-.1 .5 .4 .5v.5h-.8v-.5l.2 .2h.5a.83 .83 0 0 1-.4-1.3z"/>
<path d="M68.7 226.7l.7-.5v2h-.2v-1.5l-.5 .2z"/>
<path d="M73 226.2h.3v1.1l.5-.5h.3l-.5 .5 .6 .9h-.3l-.5-.8-.1 .2v.6h-.3z"/>
<path d="M74.6 226.6a.85 .85 0 0 1 1.3 0 .85 .85 0 0 1-.4 1.3h.5l.2-.2v.5h-.8v-.4a.65 .65 0 0 0 .4-1 .65 .65 0 0 0-1.1 0v.5l.3 .5 .1 .4h-.8v-.5l.2 .2h.4a.83 .83 0 0 1-.3-1.3z"/>
<path d="M120.7 222.3a.63 .63 0 0 1 .9 .1 .63 .63 0 0 1-.3 1l-.5 .5h.9v.2h-1.3l.2-.4a1.17 1.17 0 0 0 .8-1.3h-.5l-.2 .3h-.2z"/>
<path d="M118.7 225.3l.7-.5v2h-.2v-1.5l-.5 .2z"/>
<path d="M121.6 224.8h.2v1.1l.6-.5h.3l-.6 .5 .6 .9h-.3l-.4-.8-.2 .2v.6h-.2z"/>
<path d="M123.1 225.2a.85 .85 0 0 1 1.3 0 .85 .85 0 0 1-.3 1.3h.4l.2-.2v.5h-.8l.1-.4a.65 .65 0 0 0 .3-1 .65 .65 0 0 0-1.1 0v.5l.4 .5v.4h-.8v-.5l.2 .2h.5a.83 .83 0 0 1-.4-1.3z"/>
<path d="M158.1 216.2l.3-.2h.4l.4 .5h-.3a.4 .4 0 0 0-.5-.3 .4 .4 0 0 0-.2 .6v.2a.61 .61 0 0 1 .9 0 .61 .61 0 0 1-.2 .9 .61 .61 0 0 1-.9-.3v-.9zM158.2 217.4a.42 .42 0 0 0 .8 0 .42 .42 0 0 0-.8 0z"/>
<path d="M118.9 205.6h.8a.53 .53 0 0 1 .7 .4 .53 .53 0 0 1-.5 .6l.7 .9h-.4l-.5-.7-.3-.2h-.3v.9h-.2zM119.1 205.8v.6h.6a.33 .33 0 0 0 .4-.3 .33 .33 0 0 0-.4-.3z"/>
<path d="M119 208.5l.3-.2h.4l.3 .4h-.2a.4 .4 0 0 0-.5-.2 .4 .4 0 0 0-.3 .5v.2a.61 .61 0 0 1 .9 .1 .61 .61 0 0 1-.2 .9 .61 .61 0 0 1-.9-.4v-.9zM119 209.6a.45 .45 0 0 0 .9 0 .45 .45 0 0 0-.9 0z"/>
<path d="M122.7 208.4a.69 .69 0 0 1 .8 0 .69 .69 0 0 1 .3 .8 .68 .68 0 0 1-.4 .9 .68 .68 0 0 1-.9-.4h.3a.43 .43 0 0 0 .6 .2 .43 .43 0 0 0 .1-.6 .6 .6 0 0 1-.9 0 .6 .6 0 0 1 .1-.9zM122.7 208.9a.41 .41 0 0 0 .8 0 .41 .41 0 0 0-.8 0z"/>
<path d="M103.4 231.2h.8a.53 .53 0 0 1 .7 .4 .53 .53 0 0 1-.5 .6l.7 .9h-.3l-.5-.8-.4-.1h-.3v.9h-.2zM103.6 231.4v.6h.6a.33 .33 0 0 0 .4-.3 .33 .33 0 0 0-.4-.3z"/>
<path d="M102.1 233.9a.77 .77 0 0 1 .9 .2 .77 .77 0 0 1 .1 .9 .67 .67 0 0 1-.8 .8 .67 .67 0 0 1-.5-1l.1-.5zM102.2 234.2a1.06 1.06 0 0 0 .2 1.4 .98 .98 0 0 0 0-1.6z"/>
<path d="M68.6 223.6h.9a.53 .53 0 0 1 .6 .4 .53 .53 0 0 1-.5 .6l.7 .9h-.3l-.5-.8-.3-.1h-.3v.9h-.3zM68.9 223.8v.6h.5a.33 .33 0 0 0 .5-.3 .33 .33 0 0 0-.4-.3z"/>
<path d="M71.2 223.6h.2v1.2h.3v.2h-.3v.5h-.2v-.5h-.8v-.2zM71.2 223.9l-.6 .9h.6z"/>
<path d="M70.3 226.3a.77 .77 0 0 1 .9 .2 .77 .77 0 0 1 0 .9 .67 .67 0 0 1-.7 .8 .67 .67 0 0 1-.5-1l.1-.5zM70.4 226.6a1.06 1.06 0 0 0 .2 1.4 .98 .98 0 0 0 0-1.6z"/>
<path d="M71.8 226.3a.77 .77 0 0 1 .8 .2 .77 .77 0 0 1 .1 .9 .67 .67 0 0 1-.7 .8 .67 .67 0 0 1-.5-1l.1-.5zM71.8 226.6a1.06 1.06 0 0 0 .3 1.4 .98 .98 0 0 0 0-1.6z"/>
<path d="M118.6 222.2h.9a.53 .53 0 0 1 .7 .4 .53 .53 0 0 1-.6 .6l.7 .9h-.3l-.5-.8-.3-.1h-.3v.9h-.3zM118.9 222.4v.6h.5a.33 .33 0 0 0 .5-.3 .33 .33 0 0 0-.4-.3z"/>
<path d="M120.3 224.9a.77 .77 0 0 1 .9 .2 .77 .77 0 0 1 .1 .9 .67 .67 0 0 1-.8 .8 .67 .67 0 0 1-.5-1l.1-.5zM120.4 225.2a1.06 1.06 0 0 0 .2 1.4 .98 .98 0 0 0 0-1.6z"/>
</g>
<text font-size="4.9" x="19" y="88.2">TYPICAL APPLICATION</text>
<g font-size="3.9">
<text x="72" y="16.3">MP1542 – 700KHz/1.3MHz BOOST CONVERTER WITH A 2A SWITCH</text>
<text x="19" y="29.5">AMLCD Application</text>
<text x="114.3" y="29.5">noise. All components must be placed as close to</text>
<text x="19" y="33.9">Figure 3 shows a power supply for active matrix</text>
<text x="114.3" y="33.9">the IC as possible. Keep the path between the</text>
<text x="19" y="38.4">(TFT-LCD) flat-panel displays. The positive and</text>
<text x="114.3" y="38.4">SW pin, output diode, output capacitor and GND</text>
<text x="19" y="42.8">negative charge pump outputs are configured</text>
<text x="19" y="47.3">with discrete components. Adjust the output</text>
<text x="114.3" y="42.8">pin extremely short for minimal noise and ringing.</text>
<text x="114.3" y="47.3">The input capacitor must be placed close to the</text>
<text x="19" y="51.8">capacitance</text>
<text x="43.7" y="51.8">and</text>
<text x="54.2" y="51.8">compensation</text>
<text x="82.4" y="51.8">component</text>
<text x="114.3" y="51.8">IN</text>
<text x="122.1" y="51.8">pin</text>
<text x="131.1" y="51.8">for</text>
<text x="139.4" y="51.8">best</text>
<text x="150.5" y="51.8">decoupling.</text>
<text x="173.5" y="51.8">All</text>
<text x="181.7" y="51.8">feedback</text>
<text x="19" y="56.2">values</text>
<text x="34.8" y="56.2">as</text>
<text x="43.5" y="56.2">necessary</text>
<text x="65.7" y="56.2">to</text>
<text x="73.5" y="56.2">meet</text>
<text x="86.7" y="56.2">transient</text>
<text x="114.3" y="56.2">components must be kept close to the FB pin to</text>
<text x="19" y="60.7">performance.</text>
<text x="114.3" y="60.7">prevent noise injection on the FB pin trace. The</text>
<text x="114.3" y="65.2">ground return of the input and output capacitors</text>
<text x="19" y="67.3">Layout Consideration</text>
<text x="19" y="71.7">High frequency switching regulators require very</text>
<text x="114.3" y="69.6">should be tied close to the GND pin. See the</text>
<text x="19" y="76.2">careful</text>
<text x="33.5" y="76.2">layout</text>
<text x="46.8" y="76.2">for</text>
<text x="54.4" y="76.2">stable</text>
<text x="67.6" y="76.2">operation</text>
<text x="86.4" y="76.2">and</text>
<text x="96" y="76.2">low</text>
<text x="114.3" y="74.1">MP1542 demo board layout for reference.</text>
<text x="74" y="141.4">Figure 2—Typical Application Circuit</text>
<text x="38.1" y="245.6">Figure 3—Multiple-Output, Low-Profile (1.2mm max) TFT LCD Power Supply</text>
</g>
<text font-size="3.5" x="192.9" y="264.5">10</text>
<g font-size="2.8">
<text x="19" y="267.9">6/22/2011</text>
<text x="19" y="264.5">MP1542 Rev. 1.5</text>
<text x="45.4" y="267.9">MPS Proprietary Information. Patent Protected. Unauthorized Photocopy and Duplication Prohibited.</text>
<text x="91.1" y="264.5">www.MonolithicPower.com</text>
<text x="86.4" y="271.1">© 2011 MPS. All Rights Reserved.</text>
</g>
<g font-size="2.7" fill="#231f20">
<text x="117.6" y="93.6">D1</text>
<text x="68.2" y="96.3">V</text>
<text x="68.7" y="99.5">5V</text>
<text x="145.6" y="99.5">12V</text>
<text x="145.6" y="96.3">V</text>
<text x="100.3" y="113.7">MP1542</text>
<text x="114.9" y="123.3">C3</text>
<text x="91.7" y="128">C4</text>
<text x="91.7" y="130.7">10nF</text>
<text x="111.5" y="126">2.2nF</text>
<text x="162" y="152.2">V</text>
<text x="162" y="155.4">26V</text>
<text x="162" y="158.1">5mA</text>
<text x="139.8" y="169">D2</text>
<text x="125.5" y="184.9">D3</text>
<text x="138.7" y="185.7">D4</text>
<text x="162" y="182.2">V</text>
<text x="162" y="185.4">-9V</text>
<text x="162" y="188.1">10mA</text>
<text x="56.5" y="201.3">V</text>
<text x="105.8" y="198.4">D1</text>
<text x="161.8" y="201.3">V</text>
<text x="45.6" y="204.5">3.0V to 3.6V</text>
<text x="161.8" y="204.5">9V</text>
<text x="161.8" y="207.2">150mA</text>
<text x="88.8" y="216.4">MP1542</text>
<text x="103.2" y="226.5">C3</text>
<text x="79.9" y="231.5">C4</text>
<text x="99.7" y="229.2">2.2nF</text>
<text x="79.9" y="234.1">22nF</text>
</g>
<g font-size="2" fill="#231f20">
<text x="70" y="97">IN</text>
<text x="147.4" y="97">OUT</text>
<text x="91.2" y="107.6">7</text>
<text x="97.9" y="104.1">6</text>
<text x="99.1" y="107.7">IN</text>
<text x="109" y="107.7">SW</text>
<text x="111.4" y="104.3">5</text>
<text x="117.6" y="107.8">2</text>
<text x="64.2" y="113.5">OFF ON</text>
<text x="91.2" y="111.9">3</text>
<text x="94.4" y="113.5">EN</text>
<text x="94.4" y="109.3">FSEL</text>
<text x="112.8" y="109.3">FB</text>
<text x="91.2" y="116.7">8</text>
<text x="94.4" y="118.1">SS</text>
<text x="103" y="119.5">GND</text>
<text x="109.5" y="118.1">COMP</text>
<text x="117.6" y="116.4">1</text>
<text x="106" y="123.1">4</text>
<text x="163.8" y="152.9">OUT3</text>
<text x="163.8" y="182.8">OUT2</text>
<text x="58.3" y="202">IN</text>
<text x="163.6" y="202">OUT1</text>
<text x="86.2" y="206.9">6</text>
<text x="99.8" y="207.1">5</text>
<text x="79.5" y="214.7">3</text>
<text x="79.5" y="210.4">7</text>
<text x="82.8" y="212">FSEL</text>
<text x="87.5" y="210.4">IN</text>
<text x="97.5" y="210.4">SW</text>
<text x="101.3" y="212">FB</text>
<text x="106" y="210.6">2</text>
<text x="52.5" y="216.3">OFF ON</text>
<text x="79.5" y="219.5">8</text>
<text x="82.8" y="216.2">EN</text>
<text x="82.8" y="220.8">SS</text>
<text x="97.9" y="220.8">COMP</text>
<text x="106" y="219.2">1</text>
<text x="91.4" y="222.3">GND</text>
<text x="94.3" y="225.9">4</text>
</g>
</svg>
